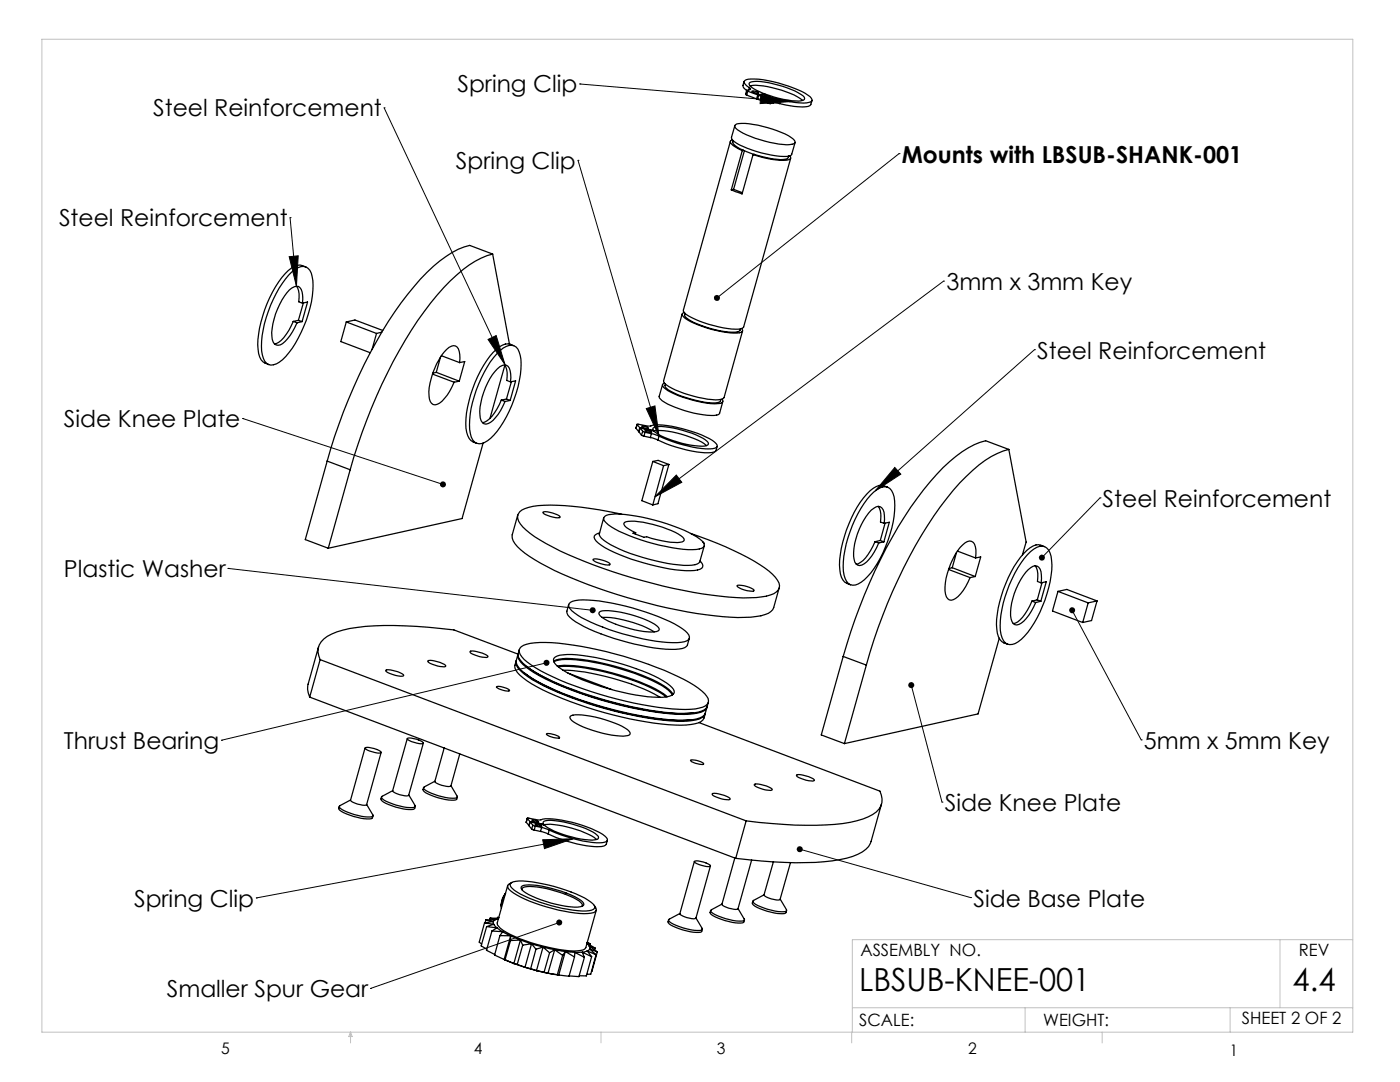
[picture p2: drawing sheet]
<svg xmlns="http://www.w3.org/2000/svg" width="279mm" height="216mm" viewBox="0 0 279 216" stroke-linecap="round" stroke-linejoin="round" font-family="sans-serif">
<g fill="none" stroke="#000" stroke-width=".2">
<path d="M115.7 16.8h.1M115.7 16.8l42 3.5M151.8 18.9l5.9 1.4-6 .4zM76.7 21.5h.1M76.7 21.5l24.1 51.3M115.4 32h.1M115.4 32l16.1 55M179.4 30.7h.1M179.4 30.7l-36.3 28.7M57.7 51.2l1.8-.2-.3 6.1zM57.9 43.4h.1M57.9 43.4l1.3 13.7"/>
<path d="M188.3 56.1h.1M188.3 56.1l-57.6 43M97.4 67.7l1.6-.7 1.8 5.8zM206.4 69.8h.1M206.4 69.8l-31.7 28.1M48.4 83.5h.1M48.4 83.5l40 13.2M129 81.5l1.7-.5 .8 6zM135 94.8l1.1 1.4-5.4 2.9zM178.6 93.3l1.2 1.3-5.1 3.3zM219.5 99.3h.1M219.5 99.3l-11.6 12"/>
<path d="M45.5 113.4h.1M45.5 113.4l72.8 8.4M109.1 132.3l-64.9 15.4M181.9 136.7l6.1 23.4M214 121.8l13.8 25.8M44.2 147.7h.1M227.8 147.6h.1M51.2 179.2h.1M108.3 167.6l6.1-.2-5.7 1.9zM114.4 167.4l-63.2 11.8M159.6 169.4l34.1 9.7M188 160.1h.1"/>
<path d="M193.7 179.1h.1M73.9 197.2h.1M111.6 184.1l-37.7 13.1"/>
</g>
<path d="M8.4 7.8h261.6v198.2h-261.6zM255.4 187.5v13.6M270 187.5h-99.9v18.5M70 206v2.1M70 206l.3 .8h-.7zM119.9 206v2.1M170 206v2.1M170.1 201.1h99.9M204.6 201.1v4.9M220 206v2.1M245.5 201.1v4.9" fill="none" stroke="#c0c0c0" stroke-width=".2"/>
<g fill="#000">
<path d="M142.7 58.9a.61 .61 0 0 1 .9 .2 .61 .61 0 0 1-.2 .8 .61 .61 0 0 1-.8-.1l.5-.4-.5 .4v-.1a.57 .57 0 0 1 .1-.8z"/>
<path d="M213.6 121.3a.6 .6 0 0 0 0 1 .6 .6 0 0 0 .9-.4 .6 .6 0 0 0-.8-.7l.3 .6zM207.5 110.8a.59 .59 0 0 0 0 .9l.4-.4-.4 .4a.6 .6 0 0 0 .8 0 .6 .6 0 0 0 .1-.8 .6 .6 0 0 0-.9-.1zM178.6 93.3l1.2 1.3-5.1 3.3zM97.4 67.7l1.6-.7 1.8 5.8zM57.7 51.2l1.8-.2-.3 6.1zM111.2 183.7a.61 .61 0 0 0 .3 1 .61 .61 0 0 0 .7-.8l-.6 .2 .6-.2-.1-.2a.63 .63 0 0 0-.9 0zM108.3 167.6l6.1-.2-5.7 1.9zM151.8 18.9l5.9 1.4-6 .4zM129 81.5l1.7-.5 .8 6zM117.8 121.4a.6 .6 0 0 0 .3 .9 .6 .6 0 0 0 .8-.5h-.6h.6a.6 .6 0 0 0-.4-.6 .6 .6 0 0 0-.7 .2zM108.6 131.9a.61 .61 0 0 0 .3 1 .61 .61 0 0 0 .7-.8l-.5 .2 .5-.2a.6 .6 0 0 0-.4-.4 .6 .6 0 0 0-.6 .2zM88 96.2a.6 .6 0 0 0 .1 1 .6 .6 0 0 0 .9-.4l-.6-.1 .6 .1v-.1a.61 .61 0 0 0-.3-.6 .61 .61 0 0 0-.7 .1zM181.4 136.3a.6 .6 0 0 0 .1 1 .6 .6 0 0 0 .9-.5 .6 .6 0 0 0-.7-.7l.2 .6-.2-.6zM159.3 168.9l-.3 .4 .6 .1-.6-.1a.61 .61 0 0 0 .6 .8 .61 .61 0 0 0 .6-.8 .61 .61 0 0 0-.9-.4zM135 94.8l1.1 1.4-5.4 2.9z"/>
</g>
<g fill="none" stroke="#000" stroke-width=".25">
<path d="M148.5 16.3l-.2 .7a1.06 1.06 0 0 0 .7 1.1M149 18l-.2 .8 .2 .2M149 19l2 .7M149 18l.2 .2M149.2 18.2l2 .7M149.2 18.2l-.2 .8M149.5 17.5l.3 .2v.2l-.8 .1M149.5 17.5a1.86 1.86 0 0 1-1-1.2 1.33 1.33 0 0 1 1.4-.5 24.1 24.1 0 0 1 11.3 3.2 1.18 1.18 0 0 1 .8 1.1 4.1 4.1 0 0 1-3.2 .4l-3-.6M149.5 17.5l-.1 .4M149.7 17.1a14.5 14.5 0 0 1 7.1 1.2l1.7 .6 1.7 1.1M150 18.2a1.61 1.61 0 0 1 1.4 .4l-.7-.1zM151.2 18.9l-.2 .8"/>
<path d="M151.2 19.7h-.2M151.4 19l2 .8M151.4 19l-.2 .8 2 .8M152.5 18.7l-1.5-.7a2.21 2.21 0 0 1-1.5-1.4 3.9 3.9 0 0 1 3-.2 17.3 17.3 0 0 1 8 3l.1 .2a.99 .99 0 0 1-1.2 .6 20.3 20.3 0 0 1-6.7-1.4l-1.3 .2M152.5 18.7l-1.3 .2M152.5 18.7l-.1 .1M152.5 19.1a1.58 1.58 0 0 1 1.3 .4 1.58 1.58 0 0 1-1.3-.4zM153.4 19.8l.6 .1M153.4 19.8l-.2 .8M154 19.9l-.3 .8M154.5 19.8l1.3 .1M154.5 19.8l-.5 .1"/>
<path d="M154.5 19.8l-.2 .7M155.8 19.9l-.2 .8M145.8 28.2l-9.4 33.7a1.54 1.54 0 0 0 1 1.1 23.5 23.5 0 0 0 9.9 2.7 1.15 1.15 0 0 0 1.1-.5l9.4-33.6M146.2 27.9l-.4 .3a1.54 1.54 0 0 0 1 1.2l1.3 .7M146.3 28.1v.2a2.69 2.69 0 0 0 2 1.7M146.4 37.8l-.5 .1M146.4 37.8l1.8 .7M146.6 25.1l-.6 2.3a.93 .93 0 0 0 .5 .9 20.3 20.3 0 0 0 10.9 2.9l.6-.3 .7-2.5M146.8 24.9a5.8 5.8 0 0 1 3.5-.1 19.5 19.5 0 0 1 8 3l.4 .5-.1 .2a4.4 4.4 0 0 1-3.2 .3 19.8 19.8 0 0 1-8.5-3.2l-.3-.3zM148.1 30.1l-2.2 7.8M148.3 30l2.2 .8M148.3 30l-.2 .1"/>
<path d="M148.6 30.1l-2.2 7.7M150.3 30.9l-2.2 7.8-2.2-.8M150.3 30.9a15.9 15.9 0 0 0 7.1 1l.4-.4-.1-.4M150.5 30.8a12.8 12.8 0 0 0 6.7 .8l.2-.4M150.5 30.8l-.2 .1M153.2 20.6l.5 .1M154.3 20.5l1.3 .2M154.3 20.5l-.6 .2M162.1 20l-.3 .8a.93 .93 0 0 1-1 .5l-2.3-.1-2.9-.5M57.6 54.9a3.5 3.5 0 0 1 3.5-1.6 2.35 2.35 0 0 1 1.2 1.9 19.9 19.9 0 0 1-2.8 12.2 12.8 12.8 0 0 1-4.3 5.2 1.72 1.72 0 0 1-2.6-1.1 14.1 14.1 0 0 1 .5-8.1 23.9 23.9 0 0 1 4.5-8.5zM59.2 57.1a3.8 3.8 0 0 1 .4 3.1l.8 .3M61 53.3a2.76 2.76 0 0 0-3.5 .7 22.9 22.9 0 0 0-6 15.7 2.76 2.76 0 0 0 2.2 3"/>
<path d="M98.3 50.7a18.1 18.1 0 0 0-8.5 5.4 75.6 75.6 0 0 0-14.7 23l-2.9 7.2-2.3 7.4M98.3 50.7l-4.6-1.7a17.9 17.9 0 0 0-8.5 5.3 75.2 75.2 0 0 0-14.6 23l-2.9 7.3-2.4 7.4M98.3 50.7l3.4 18M58.5 64.1l-.9 1.8a4.7 4.7 0 0 1-2.8 2.7M58.5 64.1l.8 .3M59.5 63.9l.8 .3M59.5 63.9l-1 .2M60.3 64.2l-1 .2M60.4 60.5a3.2 3.2 0 0 0-.9-3.3 2.34 2.34 0 0 0-2.2 1.2 13.7 13.7 0 0 0-3 9.3 1.21 1.21 0 0 0 .8 1.1 1.21 1.21 0 0 0 1.3-.2l.5-.4a10.7 10.7 0 0 0 2.4-3.8M60.4 60.5l1-.2-1.1 3.9M60.5 60.5l-1 3.4M69.1 64.2l6 2.3"/>
<path d="M69.1 64.2l-1.1 4 5.9 2.2M69.1 64.2l1.7-.3 5.6 2M75.1 66.5l-.8 3.2M76.2 66.3l-1.1 .2M86.3 74.6l4.3 1.7M87.1 74.3l4.6 1.8M87.1 74.3l-.7 .2M87.9 71.3l-.8 3M88.1 71l3.6 1.4M91.7 76.1l-1.1 .2M91.7 72.4a3.2 3.2 0 0 0-.8-3.4 1.84 1.84 0 0 0-1.8 .7 13.5 13.5 0 0 0-3.4 9.9 1.19 1.19 0 0 0 .7 1.1 1.19 1.19 0 0 0 1.3-.3l.5-.4a10.5 10.5 0 0 0 2.4-3.7M91.7 72.4l1-.3-1 4"/>
<path d="M99.8 70a2.45 2.45 0 0 1 3.2-.7 5.7 5.7 0 0 1 1 4.4 23.8 23.8 0 0 1-6.1 13.8 3 3 0 0 1-2.8 .9 3.7 3.7 0 0 1-1.4-3.6 23.8 23.8 0 0 1 5.4-14.2zM100 79.8l-.4 1a6.1 6.1 0 0 1-3.3 3.5M100 79.8l.8 .3M100.7 72.8a3.8 3.8 0 0 1 .4 3.1l.8 .3M100.8 72.9l-3 10.6M101.1 79.6l.7 .3M101.1 79.6l-1.1 .2M101.8 79.9l-1 .2M101.9 76.2a3.2 3.2 0 0 0-.8-3.3 1.84 1.84 0 0 0-1.8 .7 13.5 13.5 0 0 0-3.5 9.8 1.19 1.19 0 0 0 .8 1.2 1.19 1.19 0 0 0 1.3-.3l.5-.4a10.5 10.5 0 0 0 2.4-3.8M101.9 76.2l1-.2-1.1 3.9M102.1 76.2l-1 3.4M102.5 69a2.68 2.68 0 0 0-3.4 .7 22.3 22.3 0 0 0-5.8 11.5l-.2 1.2a6.9 6.9 0 0 0 .9 5.5l1.1 .6"/>
<path d="M132.2 76.8l-.6 2.3a.87 .87 0 0 0 .5 .8 20.5 20.5 0 0 0 10.9 2.9l.6-.2 .7-2.5M132.6 76.4l-.4 .4a3.5 3.5 0 0 0 2.4 1.8 21.4 21.4 0 0 0 9.1 1.9l.5-.3 .1-.2-.2-.3M132.8 76.6l-.1 .3a.9 .9 0 0 0 .6 .9 21.3 21.3 0 0 0 9.5 2.6 .86 .86 0 0 0 1.1-.7M136.1 62.7l-3.7 13.3a1.58 1.58 0 0 0 1.1 1.1 22.5 22.5 0 0 0 9.9 2.7 1.07 1.07 0 0 0 1.1-.5l3.7-13.3M136.5 62.3l-.4 .4a3.3 3.3 0 0 0 2.4 1.8 21.4 21.4 0 0 0 9.1 1.9l.6-.3-.2-.6M136.7 62.5a.82 .82 0 0 0 .6 1.1 18.8 18.8 0 0 0 9.9 2.6 .64 .64 0 0 0 .6-.6M65.3 92l4.6 1.7M65.3 92l-4.4 15.7 4.6 1.7M69.9 93.7l-4.4 15.7M96.4 88.4l-4.2 15.1-26.7 5.9M126.9 85.5l.6 .6M126.9 85.4v.1"/>
<path d="M127.1 84.7l-.2 .8M127.5 86.1h.1M127.5 86.2l.5 .7M127.7 85.3l-.5-.7 2.4 .4a7.6 7.6 0 0 1 4.5 .1 22.4 22.4 0 0 1 8.5 3.1l.5 .6v.3a1.58 1.58 0 0 1-1.5 .5 26.9 26.9 0 0 1-10.1-2.6M127.7 85.3l2.7 .6M127.7 85.3l-.2 .8M127.7 85.4l2.8 .6a17.2 17.2 0 0 0 8.2 2.9l.8 .1a1.89 1.89 0 0 0 1.9-.5 4.1 4.1 0 0 0-2.5-1.8 18.6 18.6 0 0 0-8.1-1.5l-.5 .2 .1 .5M127.7 85.4l.6 .6M127.7 85.4l-.2 .8M128 86.9l.5 .1M128.1 85.1a1.56 1.56 0 0 1 1.3 .4 1.56 1.56 0 0 1-1.3-.4zM128.3 86l.4 .3"/>
<path d="M128.3 86l-.3 .9M128.5 87l1.3 .3M128.7 85.9h.5l.9 .3a1.26 1.26 0 0 1-1.4-.3zM128.7 86.3l1.3 .2M128.7 86.3l-.2 .7M129.8 87.3l1.5 .5M130 86.5l1.5 .5M130 86.5l-.2 .8M130.3 92.1l-2.2 7.8 2.2 .9M130.3 92.1l2.1 .8M130.3 92.1l1-.2 2.2 .8M130.4 85.9v.1"/>
<path d="M130.5 86a17.6 17.6 0 0 1 10.4 2.8l.1 .1M131.3 87.8a24.1 24.1 0 0 0 10.7 2.5l.8-.2 .3-1M131.5 87l-.2 .8M132.4 92.9l-2.1 7.9M133.5 92.7l-1.1 .2M133.5 92.7l-2.2 7.8-1 .3M174.3 98.2a3 3 0 0 1 2.9-1 3.7 3.7 0 0 1 1.4 3.7 23.8 23.8 0 0 1-5.5 14.1 3.5 3.5 0 0 1-3.4 1.7 3.8 3.8 0 0 1-1.4-3.7 23.5 23.5 0 0 1 6-14.8zM177.1 97.2a2.72 2.72 0 0 0-3.5 .7 23.4 23.4 0 0 0-6 13.8 5.5 5.5 0 0 0 1 4.4l1.2 .6M201.3 89.7a17.7 17.7 0 0 0-8.5 5.4 70.9 70.9 0 0 0-13.6 20.6l-2.1 4.7-1.9 4.9-2.3 7.4M201.3 89.7l-4.6-1.8a20.7 20.7 0 0 0-9.8 6.8 81.6 81.6 0 0 0-14.4 24l-1.9 4.9-2.3 7.4M201.3 89.7l3.5 18.5-.8 2.5M103.3 102.8l-1.1 3.9a3.2 3.2 0 0 0 1.7 3 49 49 0 0 0 13.5 7 101.7 101.7 0 0 0 29.8 6.5h2.6a7.9 7.9 0 0 0 4-1.2l.6-.8 1.1-3.9"/>
<path d="M108.3 102.2a4.8 4.8 0 0 1 3.5 .9v.1a4.8 4.8 0 0 1-3.4-.9zM118.4 111.6a4.7 4.7 0 0 1 3.3 .9l.1 .1a4.8 4.8 0 0 1-3.4-.8zM119.6 106.5h.1M119.7 106.3a.93 .93 0 0 0-1 1.3l.3 .4a24.5 24.5 0 0 0 9.5 4.3 26.4 26.4 0 0 0 10.7 1.4 .9 .9 0 0 0 1-1.2l-.5-.6M120.5 103.3l-.9 3.2a1.52 1.52 0 0 0 .9 1.3 34.5 34.5 0 0 0 13.9 4.8l2.9 .2a2.75 2.75 0 0 0 2.4-.7l.8-3.2M120.7 103a6.7 6.7 0 0 1 4-.3 36.6 36.6 0 0 1 15 4.9 1.61 1.61 0 0 1 .8 1.3 1.73 1.73 0 0 1-1.5 .7 36.5 36.5 0 0 1-16.3-4l-.7-.5a3.7 3.7 0 0 1-1.5-1.5zM124.1 102.6a61.9 61.9 0 0 0-16.7-1.7 4.8 4.8 0 0 0-4 1.7 1.92 1.92 0 0 0 .5 2l.5 .6a33.4 33.4 0 0 0 10.6 6.1 103.8 103.8 0 0 0 33.3 8l2.6-.1a7.9 7.9 0 0 0 4-1.1 1.56 1.56 0 0 0 .3-2.3 18.7 18.7 0 0 0-7.4-5.3l-4.7-2.1-5.3-2M124.6 104.2l.4-.1a18.1 18.1 0 0 1 9 1.8l1.4 .7a1.87 1.87 0 0 1 1.2 1.1 1.21 1.21 0 0 1-1.4 .6l-2.3-.2-3.9-1-.5 .1-2.2-.8 .6-.1-.8-.4a2.56 2.56 0 0 1-1.6-1.4zM126.9 106.3l-.1 .3M139.7 112.1h.1M140.3 108.1l.2 .4M147.1 116.9a4.4 4.4 0 0 1 3.4 .9v.1a4.1 4.1 0 0 1-3.4-1z"/>
<path d="M174.6 108.1l-.9 1.8a4.7 4.7 0 0 1-2.8 2.7M174.6 108.1l.8 .2M175.3 101a3.8 3.8 0 0 1 .4 3.2l.8 .2M175.7 107.8l.7 .3M175.7 107.8l-1.1 .3M176.4 108.1l-1 .2M176.5 104.4a4.5 4.5 0 0 0-.5-3.1 1.11 1.11 0 0 0-1.6 .1 12.4 12.4 0 0 0-3.8 7.1 5.1 5.1 0 0 0 .3 4.1 1.15 1.15 0 0 0 1.6-.1 9.4 9.4 0 0 0 2.9-4.2M176.5 104.4l1-.2-1.1 3.9M176.6 104.4l-.9 3.4M189.3 113.6l4.3 1.7M190 113.3l4.6 1.7M190 113.3l-.6 .2"/>
<path d="M190.9 110.2l-.9 3.1M191.1 110l3.6 1.3M194.6 115l-1 .3M194.7 111.3a4.2 4.2 0 0 0-.5-3.1 1.2 1.2 0 0 0-1.6 .1 12.4 12.4 0 0 0-3.8 7.1 5.1 5.1 0 0 0 .3 4.1 1.1 1.1 0 0 0 1.6-.1 9.4 9.4 0 0 0 2.9-4.1M194.7 111.3l1-.2-1.1 3.9M205 110.7a3.5 3.5 0 0 1 3.5-1.6 2.82 2.82 0 0 1 1.4 2.7 22.9 22.9 0 0 1-6.1 15.8 2.92 2.92 0 0 1-2.8 .9 3.8 3.8 0 0 1-1.4-3.6 24.4 24.4 0 0 1 5.4-14.2zM206 119.9l-.9 1.8a4.7 4.7 0 0 1-2.9 2.7M206 119.9l.7 .3M206.6 112.9a3.8 3.8 0 0 1 .4 3.1l.8 .3M207 119.7l.7 .3M207 119.7l-1 .2M207.7 120l-1 .2"/>
<path d="M207.8 116.3a4.5 4.5 0 0 0-.5-3.1 1.11 1.11 0 0 0-1.6 .1 13.1 13.1 0 0 0-4 8.8 2.76 2.76 0 0 0 .8 2.5 2.16 2.16 0 0 0 2.3-1.2l1-1.4 .9-1.8M207.8 116.3l1-.2-1.1 3.9M208 116.2l-1 3.5M208.5 109.1a2.65 2.65 0 0 0-3.5 .7 23.4 23.4 0 0 0-6.1 13.8 5.5 5.5 0 0 0 1 4.4l1.2 .6M211.1 118l6.1 2.3M211.1 118l-1.1 3.9 6.1 2.3M211.1 118l1.8-.4 6 2.3M218.9 119.9l-1.7 .4M218.9 119.9l-1.1 3.9-1.7 .4M61.8 139.1l85 32.2M63.6 129.1l-2.1 7.4a3.6 3.6 0 0 0 .3 2.6M63.9 131.6l85 32.2"/>
<path d="M63.9 131.6l-2.1 7.5M77 133.7a5 5 0 0 1 3.6 1.1 2.41 2.41 0 0 1-2.2-.2l-.5-.2a.98 .98 0 0 1-.9-.7zM85.4 131.9a5 5 0 0 1 3.6 1 3.2 3.2 0 0 1-2.7-.4 .98 .98 0 0 1-.9-.6zM93.8 130a5.2 5.2 0 0 1 3.6 1 3.2 3.2 0 0 1-2.7-.3 .85 .85 0 0 1-.9-.7zM99.1 137.1a3.3 3.3 0 0 1 2.6 .7 3.3 3.3 0 0 1-2.6-.7zM103 132a2.08 2.08 0 0 0 .8 2.7 35.7 35.7 0 0 0 11.7 5.9 69.9 69.9 0 0 0 20.4 4.1h1a6 6 0 0 0 3.4-1l.4-1.2M103 131.9a1.85 1.85 0 0 0 1 2 32.1 32.1 0 0 0 10.1 5.3 73.9 73.9 0 0 0 22 4.7h1.1a6 6 0 0 0 3.3-1l.2-.5M103.4 130.6a2.31 2.31 0 0 0 .6 3.1 37.4 37.4 0 0 0 11.7 5.9 71.4 71.4 0 0 0 20.4 4.1 6.4 6.4 0 0 0 4.4-1l.6-1.6M103.4 130.5l-12.8-4.8a73.9 73.9 0 0 0-20.8-.3 9.5 9.5 0 0 0-5.7 2.7 3.2 3.2 0 0 0-.2 3.5M103.4 130.5a1.55 1.55 0 0 0 .5 1.5 21.1 21.1 0 0 0 7.6 4.7 74 74 0 0 0 25 5.9l1-.1a6 6 0 0 0 3.4-1l.2-.5M103.6 129.6a1.85 1.85 0 0 0 .3 2.2 21.8 21.8 0 0 0 7.6 4.7 79.4 79.4 0 0 0 23.8 5.8h1.2a6.4 6.4 0 0 0 4.4-.9l.5-1.3M104 129a8.3 8.3 0 0 1 4.9-.8 74.5 74.5 0 0 1 28.7 8l1.8 1.1a4.4 4.4 0 0 1 2 2.5 1.72 1.72 0 0 1-1.8 1.5 30.8 30.8 0 0 1-11.4-.7 73.2 73.2 0 0 1-21.3-7.3l-.9-.6a4.1 4.1 0 0 1-2.4-3z"/>
<path d="M104.7 134.3a40.9 40.9 0 0 0 12 5.7 68.5 68.5 0 0 0 18.7 3.8l2.6-.2M105.1 133a42.1 42.1 0 0 0 12 5.7 69.4 69.4 0 0 0 18.7 3.7l2.6-.2M110.5 131.9h.1a7.8 7.8 0 0 1 4.4-.4 47.3 47.3 0 0 1 17.1 5.1l.7 .5a3.7 3.7 0 0 1 1.5 1.5M110.5 131.4a2.41 2.41 0 0 1 1.9-.7 36.7 36.7 0 0 1 11.9 1.8 30 30 0 0 1 9.3 4.2 1.33 1.33 0 0 1 .8 1.8 5.7 5.7 0 0 1-4 .6 47.1 47.1 0 0 1-18.1-5.4 3.4 3.4 0 0 1-1.8-2zM110.5 132.1a7.7 7.7 0 0 1 4.4-.4 49.8 49.8 0 0 1 17.1 5.1l1.4 .9 .8 1M111.2 132.9a31.9 31.9 0 0 1 12.5 1.8 27.4 27.4 0 0 1 9.5 4.3M111.4 133a36 36 0 0 1 13.6 2.3 27.5 27.5 0 0 1 8 3.8M112.4 133.7a46.4 46.4 0 0 1 19.4 5.4M113.3 134.3l8.8 3.3M113.5 120.6l-.4 1.4a1.7 1.7 0 0 0 1.1 1.6 41.4 41.4 0 0 0 15.1 5.5 16 16 0 0 0 7.4 .1l.5-.5 .4-1.4M113.6 120.4a4.8 4.8 0 0 1 3.7-.7 46.5 46.5 0 0 1 18.2 5.3 4.3 4.3 0 0 1 2.1 2.1 1.01 1.01 0 0 1-1 1 27.5 27.5 0 0 1-11-1.3 34.6 34.6 0 0 1-11-4.5 1.7 1.7 0 0 1-1-1.9zM119.6 122.2a5.1 5.1 0 0 1 3.4-.2 20.2 20.2 0 0 1 8.1 2.9l.5 .5v.3a3.7 3.7 0 0 1-3.1 .3 23 23 0 0 1-8.3-2.8l-.6-.6z"/>
<path d="M120.2 123.2a22.1 22.1 0 0 1 10.4 2.9M168.3 131l4.6 1.7M168.3 131l-4.4 15.6 4.6 1.8M172.9 132.7l-4.4 15.7M199.4 127.4l-4.2 15.1-26.7 5.9M217.2 120.3l-1.1 3.9M70 159.6l-2.3 1.3a2.92 2.92 0 0 0 2.3 1.4 6.9 6.9 0 0 0 4.4 .5l.1-.1-1.3-2.2M72.8 149.3l-2.8 10.4a3.8 3.8 0 0 0 3.2 .8l2.9-10.4M72.9 149.2a4.6 4.6 0 0 1 3.2 .8v.2a4.4 4.4 0 0 1-3.2-.9zM76.1 159l-.1 .4a2.92 2.92 0 0 0 2.2 1.4 7.3 7.3 0 0 0 4.5 .6l.2-.5M78.4 157.8l-2.3 1.2a1.37 1.37 0 0 0 1 .9 12.4 12.4 0 0 0 5.5 1.2l.2-.1v-.3l-1.2-2.1M81.3 147.4a4.6 4.6 0 0 1 3.2 .8v.1a4.4 4.4 0 0 1-3.2-.8z"/>
<path d="M81.3 147.4l-2.9 10.4a3.9 3.9 0 0 0 3.2 .9M84.5 148.3l-2.9 10.4M84.5 157.2l-.1 .4a1.35 1.35 0 0 0 1 .8 9.4 9.4 0 0 0 5.7 1.1l.2-.5M86.8 155.9l-2.3 1.3a3.2 3.2 0 0 0 2.3 1.3 6.9 6.9 0 0 0 4.4 .6v-.2l-1.2-2.1M88.7 149.2l-1.9 6.7M91.8 150.4l-1.8 6.4a3.9 3.9 0 0 1-3.2-.9M109 146.4a3.5 3.5 0 0 1 2.7 .8 3.2 3.2 0 0 1-2.7-.8zM113.8 143a4.3 4.3 0 0 1 3.2-.2 22.2 22.2 0 0 1 8.2 2.8l.5 .6 .1 .2a1.3 1.3 0 0 1-1.4 .5 22 22 0 0 1-10.3-3.1l-.4-.6zM137.8 151.7a3.1 3.1 0 0 1 2.6 .8 3.5 3.5 0 0 1-2.6-.8zM139.5 144.2l36.1 13.7a3.3 3.3 0 0 1-1.4 4.6 19.8 19.8 0 0 1-9.4 2.1h-6.1l-9.8-.8M142.1 158.4a5.2 5.2 0 0 1 3.6 1 3.2 3.2 0 0 1-2.7-.3 .85 .85 0 0 1-.9-.7zM150.5 156.5a5 5 0 0 1 3.6 1.1 3.2 3.2 0 0 1-2.7-.4 .98 .98 0 0 1-.9-.7z"/>
<path d="M159 154.7a5.2 5.2 0 0 1 3.6 1 3.2 3.2 0 0 1-2.8-.4 .85 .85 0 0 1-.8-.6zM67.7 160.9l-.1 .4a3.2 3.2 0 0 0 2.2 1.4 7.3 7.3 0 0 0 4.5 .6l.2-.5M100.9 178.3l-.6 .9-.3 1.6M100.9 178.3h.1M100.9 178.3l-.6 1.2-.3 1.1v.6M101.3 176.7l-2.1 7.4a2.54 2.54 0 0 0 1.8 1.9 33.5 33.5 0 0 0 14.3 3.7 1.66 1.66 0 0 0 1.6-.6l2.1-7.5M102.1 176.1l.3-.1a17 17 0 0 1 7.1 .6 22.4 22.4 0 0 1 8.8 3.7l.4 .7a.97 .97 0 0 1-1.1 .7 28.9 28.9 0 0 1-12.9-2.9l-1.5-.8a2.06 2.06 0 0 1-1.4-1.6zM102.2 176.1l-.8 .5a.97 .97 0 0 0 .6 1.2 30.4 30.4 0 0 0 12.8 4.4l2.6 .1a1.33 1.33 0 0 0 1.6-.9l-.4-.7M104.2 176.8a10.9 10.9 0 0 1 5.9 .5 16.5 16.5 0 0 1 6.1 2.6l.3 .5a1.08 1.08 0 0 1-1.2 .6 22.4 22.4 0 0 1-10.8-3.2l-.5-.6zM104.2 177.6v-.3a3.7 3.7 0 0 1 3-.3 23.5 23.5 0 0 1 8.4 2.8l.6 .6v.2l-.1 .3M105 164v.1M105 164.1l.6 .6"/>
<path d="M105.2 163.3l-.2 .8M105.6 164.7h.1M105.8 163.9l-.5-.7 2.4 .4a6.3 6.3 0 0 1 3.5-.1 23.5 23.5 0 0 1 9.5 3.3l.5 .6v.3a1.6 1.6 0 0 1-1.5 .5 27 27 0 0 1-10.1-2.6M105.8 163.9l2.7 .6M105.8 163.9l-.2 .8M105.8 164l2.7 .6a18.1 18.1 0 0 0 10.2 3l.7-.2 .1-.3a2.47 2.47 0 0 0-1.8-1.4 20 20 0 0 0-8.8-1.9l-.5 .2 .1 .5M105.8 164l.5 .6M105.8 164l-.2 .8 .5 .7M106.1 165.5l.5 .1M106.2 163.7a1.69 1.69 0 0 1 1.3 .4 1.58 1.58 0 0 1-1.3-.4zM106.3 164.6l.5 .3M106.3 164.6l-.2 .9"/>
<path d="M106.6 165.6l1.3 .3M106.8 164.5a1.73 1.73 0 0 1 1.4 .4h-.6zM106.8 164.9l1.3 .2M106.8 164.9l-.2 .7M107.9 165.9l1.5 .5M108.1 165.1l1.5 .5M108.1 165.1l-.2 .8M108.5 164.5v.1M108.5 164.6a16 16 0 0 1 8.2 1.6l1.4 .6 1 .7M109.4 166.4a24.1 24.1 0 0 0 10.7 2.5l.7-.2 .4-1.1M109.6 165.6l-.2 .8M138.6 171.9l-2.9 10.4a3.8 3.8 0 0 0 3.2 .9l2.9-10.4"/>
<path d="M138.6 171.9a4.6 4.6 0 0 1 3.2 .8v.1a4.4 4.4 0 0 1-3.2-.8zM146.6 171.2l-2.5 9.2a3.8 3.8 0 0 0 3.2 .9M148.9 163.8l-2.1 7.5M150 171.6l-2.7 9.7M150.2 179.8l-.1 .4a2.92 2.92 0 0 0 2.3 1.4 7.3 7.3 0 0 0 4.4 .6l.2-.5M152.5 178.5l-2.3 1.3a1.37 1.37 0 0 0 1 .9 12.4 12.4 0 0 0 5.5 1.2l.3-.1v-.3l-1.3-2.1M154.3 172l-1.8 6.6a3.9 3.9 0 0 0 3.2 .9l2.1-7.4M175.9 160.4l-2.1 7.5a5.1 5.1 0 0 1-3.6 3 40.9 40.9 0 0 1-13.6 1.2l-4.7-.3-5.1-.5M96.7 184.1l1.8 .3M96.7 184.1l-1.1 3.9 .5 .4M96.9 183.6l-.1 .5M96.9 183.6l1.6 .3"/>
<path d="M97.1 184.9l2.1 .2M97.1 184.9l-1.1 3.8 1.2 .7M97.8 183.2l1.2 .3M97.8 183.2h1.7M97.8 183.2l-.1 .4M98.2 185.8l-1.1 3.8 1.6 .9M98.2 185.8l2.1 .1M98.5 183.9v.5M98.5 183.9l-1.8 .2M98.5 184.4l.7 .7M98.5 184.4l-1.4 .5M99 183.5l-.5 .4"/>
<path d="M99 183.5l-2.1 .1M99.2 185.1l1.1 .8M99.2 185.1l-1 .7M99.5 183.3l-.5 .2M99.5 183.1h-.2l-.1 .1M99.8 186.7h2.1M99.8 186.7l-1.1 3.9 1.9 .9M100.3 185.9l1.6 .8M100.3 185.9l-.5 .8M100.6 191.5l2 .8M101.9 187.7l-1.1 3.8 1.8 .8M101.9 186.7l2 .9"/>
<path d="M101.9 186.7v1M101.9 186.7l-1.3 4.8M102.6 192.3l2.2 .7M102.6 192.3l.6 .1M103.2 192.4l1.6 .6M103.9 187.6l2.2 .7M103.9 187.6l.4 1M103.9 187.6l-1.3 4.7M103.9 187.6l-2 .1M104.3 188.6l-1.1 3.8M104.8 193l2.3 .7M104.8 193l1.1 .3"/>
<path d="M105.9 193.3l1.2 .4M106.1 188.3l2.3 .7M106.1 188.3l.9 1.1M106.1 188.3l-1.3 4.7M106.1 188.3l-1.8 .3M107 189.4l-1.1 3.9M107.1 193.7l2.3 .5M107.1 193.7l1.5 .3M108.4 189l2.3 .5M108.4 189l-1.4 .4M108.4 189l-1.3 4.7M108.4 189l1.3 1.1"/>
<path d="M108.6 194l.8 .2M109.4 194.2l2.1 .4M109.4 194.2l1.8 .3M109.7 190.1l-1.1 3.9M110.7 189.5l2.1 .4M110.7 189.5l-1 .6M110.7 189.5l-1.3 4.7M110.7 189.5l1.6 1.1M111.2 194.5l.3 .1M112.3 190.6l-1.1 3.9M112.8 189.9l1.9 .1M112.8 189.9l-.5 .7"/>
<path d="M112.8 189.9l-1.3 4.7M112.8 189.9l1.9 1.1M114.7 191l-1.1 3.8-2.1-.2M114.7 190v1M114.7 190l1.9 1M116.2 190h-1.5M116.2 190l.4 1M116.2 190l1.9 .9M116.6 191l-1.1 3.9-1.9-.2M117.1 188.2l.5 .6M117.2 188.2l1.6 1M117.2 188.1l.6 .2"/>
<path d="M117.2 189.8l-1 .2M117.2 189.8l.9 1.1M117.2 189.8l1.8 .7M117.2 188l.6 .3M117.6 188.8l.1 .6M117.6 188.8l1.6 1.1M117.6 188.8l1.2 .4M117.7 189.4l-.5 .4M117.7 189.4l1.3 1.1M117.7 189.4l1.5 .5M117.8 188.3l-.1 .2M118.1 190.9l-1.1 3.8h-1.4"/>
<path d="M118.8 189.2l-.1 .3M119 190.5l-1.1 3.9h-.8M119.2 189.9l-1.2 3.9M133.4 183.6l-.1 .3a1.35 1.35 0 0 0 1 .9 9.4 9.4 0 0 0 5.7 1.1l.2-.5M135.7 182.3l-2.3 1.3a3.2 3.2 0 0 0 2.3 1.3 6.9 6.9 0 0 0 4.4 .6v-.3l-1.2-2M141.8 181.7l-.1 .4a3.2 3.2 0 0 0 2.3 1.3 7.3 7.3 0 0 0 4.4 .6l.2-.4M144.1 180.4l-2.2 1.3a2.92 2.92 0 0 0 2.2 1.4 6.9 6.9 0 0 0 4.4 .5l.1-.1-1.3-2.2"/>
</g>
<g font-size="6.3">
<text x="171.5" y="197.8">LBSUB-KNEE-001</text>
<text x="258" y="197.8">4.4</text>
</g>
<g font-size="4.7">
<text x="30.6" y="23.2">Steel Reinforcement</text>
<text x="91.3" y="18.5">Spring Clip</text>
<text x="91" y="33.7">Spring Clip</text>
<text x="180" y="32.4">Mounts with LBSUB-SHANK-001</text>
<text x="11.8" y="45.2">Steel Reinforcement</text>
<text x="188.9" y="57.9">3mm x 3mm Key</text>
<text x="207" y="71.5">Steel Reinforcement</text>
<text x="12.8" y="85.2">Side Knee Plate</text>
<text x="220" y="101.1">Steel Reinforcement</text>
<text x="12.8" y="115.1">Plastic Washer</text>
<text x="12.8" y="149.4">Thrust Bearing</text>
<text x="228.3" y="149.4">5mm x 5mm Key</text>
<text x="188.6" y="161.8">Side Knee Plate</text>
<text x="26.8" y="180.9">Spring Clip</text>
<text x="194.3" y="180.9">Side Base Plate</text>
<text x="33.3" y="199">Smaller Spur Gear</text>
</g>
<g font-size="3.4">
<text x="171.7" y="190.7">ASSEMBLY NO.</text>
<text x="259.2" y="190.7">REV</text>
<text x="171.5" y="204.7">SCALE:</text>
<text x="208.2" y="204.7">WEIGHT:</text>
<text x="247.8" y="204.4">SHEET 2 OF 2</text>
</g>
<g font-size="3.2">
<text x="44.2" y="210.4">5</text>
<text x="94.6" y="210.3">4</text>
<text x="143.1" y="210.4">3</text>
<text x="193.2" y="210.3">2</text>
<text x="245.4" y="210.6">1</text>
</g>
</svg>
